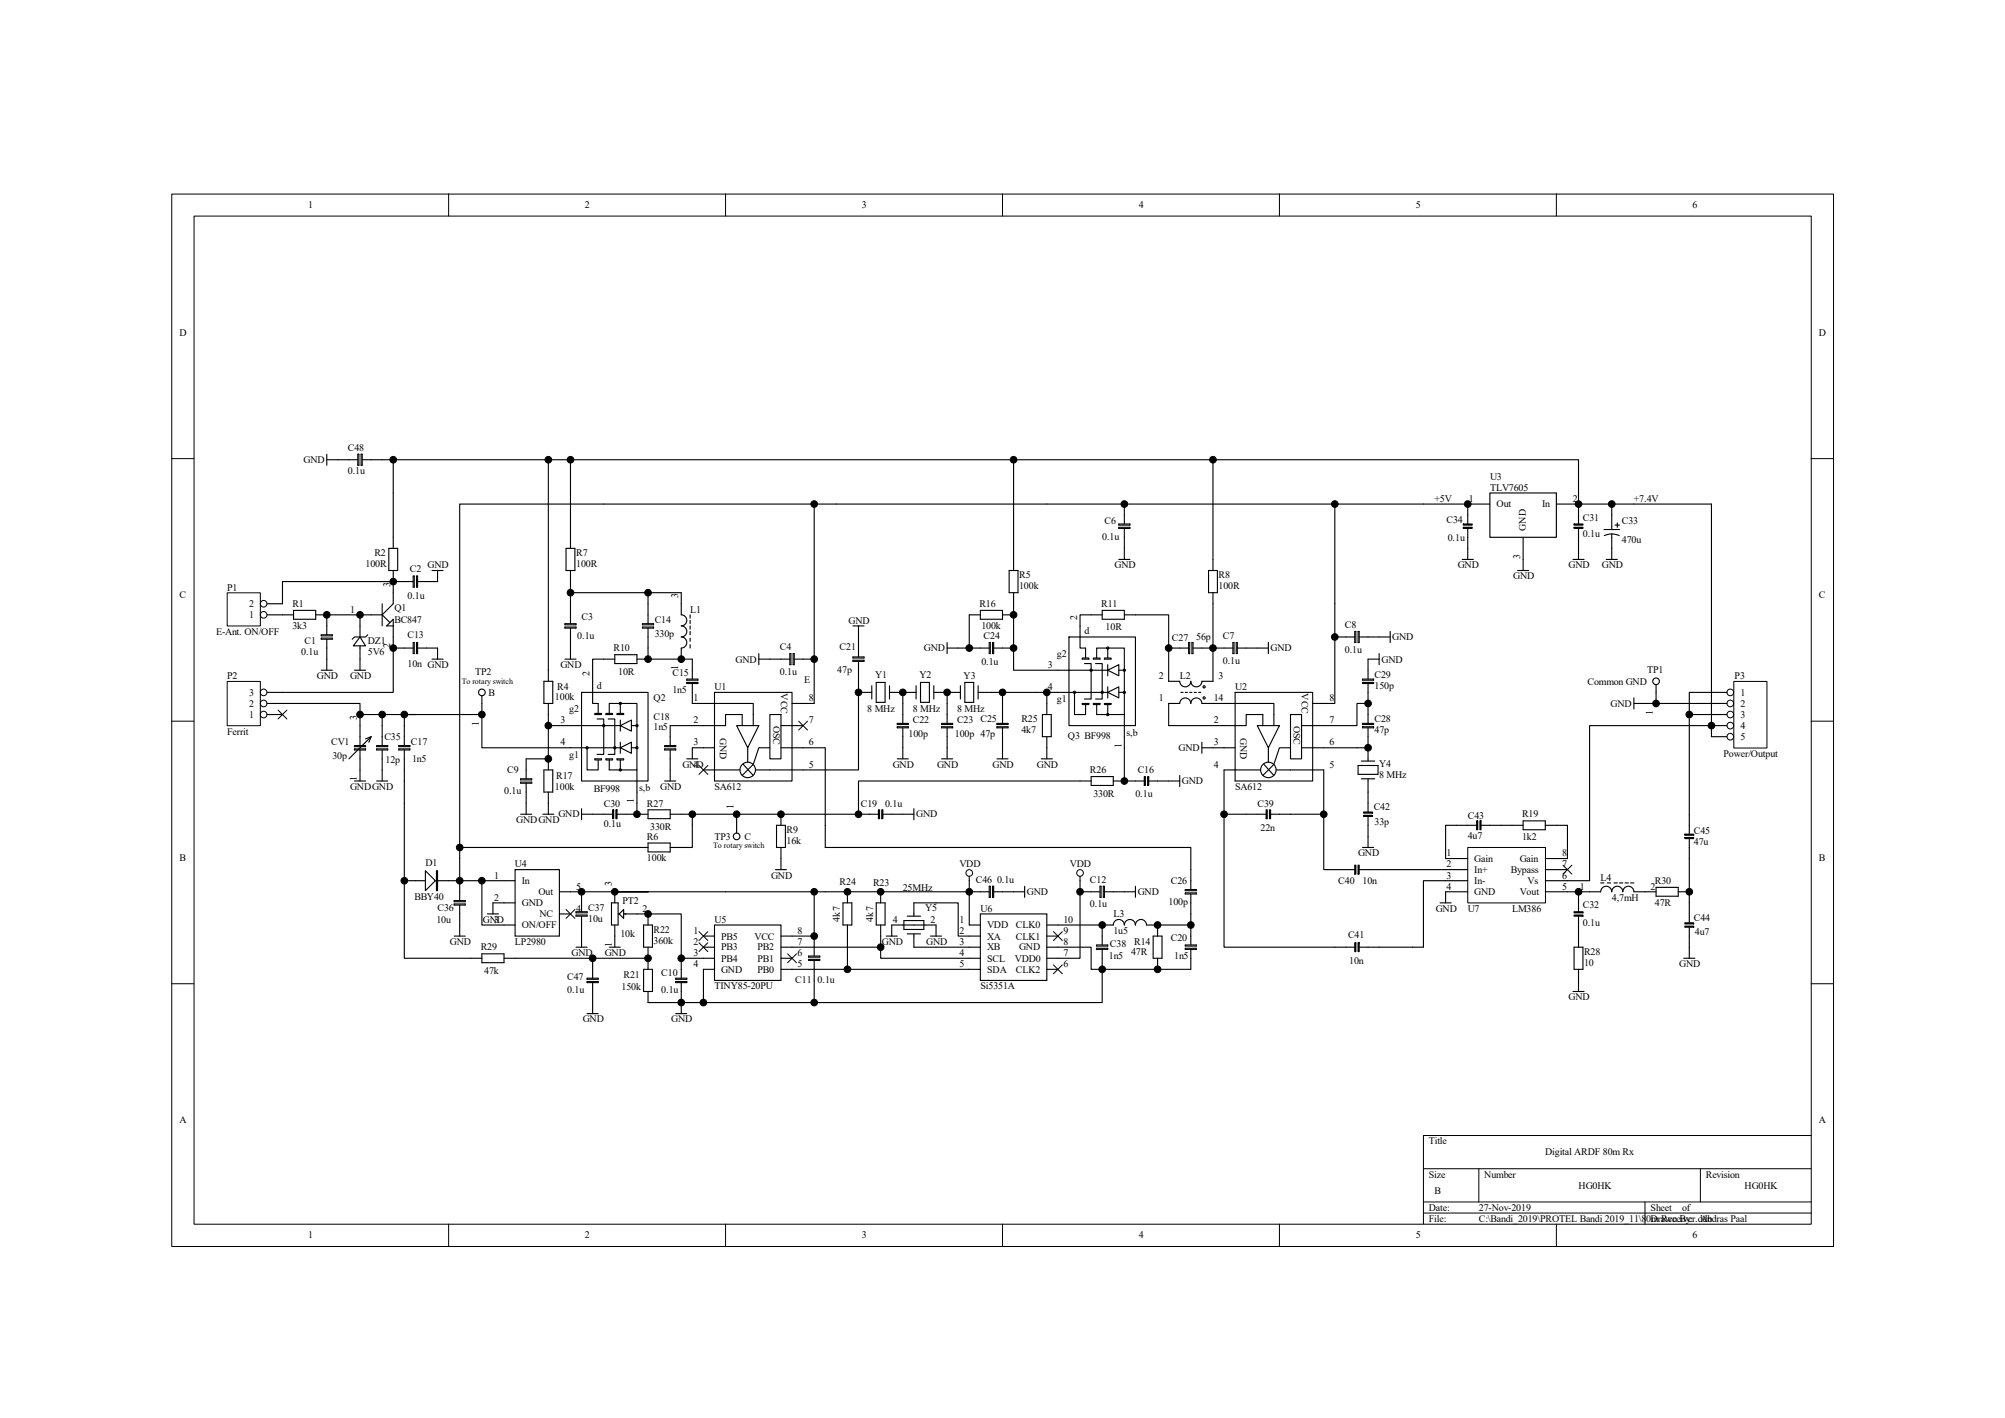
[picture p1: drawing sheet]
<svg xmlns="http://www.w3.org/2000/svg" width="297mm" height="210mm" viewBox="0 0 297 210" stroke-linecap="round" stroke-linejoin="round" font-family="sans-serif">
<g fill="none" stroke="#000" stroke-width=".15">
<path d="M25.4 28.7h246.2v155.9h-246.2zM28.7 32h239.6v149.3h-239.6zM66.5 28.7v3.3M107.5 28.7v3.3M148.5 28.7v3.3M189.5 28.7v3.3M230.6 28.7v3.3M25.4 67.9h3.3M268.3 67.9h3.3M25.4 106.8h3.3M268.3 106.8h3.3M25.4 145.7h3.3"/>
<path d="M268.3 145.7h3.3M210.9 173.1h57.4M210.9 178h57.4M210.9 179.7h57.4M219.1 173.1v4.9M243.7 178v3.3M251.9 173.1v4.9M268.3 168.2h-57.4v13.1M66.5 181.3v3.3M107.5 181.3v3.3M148.5 181.3v3.3M189.5 181.3v3.3"/>
<path d="M230.6 181.3v3.3"/>
</g>
<g fill="none" stroke="#000" stroke-width=".16">
<path d="M187.6 119.9h.1v1.4h-.1zM188.1 119.9h.1v1.4h-.1zM184.6 120.6h3M188.2 120.6h3M197.7 128.8h3M200.7 139.6h.2v1.3h-.2zM200.7 128.1h.2v1.4h-.2zM201.2 139.6h.1v1.3h-.1zM201.2 128.1h.1v1.4h-.1zM201.3 128.8h3M233.2 135.5h1.3v.2h-1.3zM233.2 135h1.3v.2h-1.3z"/>
<path d="M233.8 132.1v2.9M233.8 135.7v2.9M197.7 140.3h3M201.3 140.3h3"/>
</g>
<path d="M217.5 125.6h11.4v8.1h-11.4z" fill="#fff"/>
<path d="M217.4 125.5h11.5v8.2h-11.5z" fill="none" stroke="#000" stroke-width=".15"/>
<g fill="none" stroke="#000" stroke-width=".16">
<path d="M58.3 79.6v1.6M84.5 79.6v1.6M155.1 74.7h55.8M165.7 77.6h1.7v.2h-1.7zM165.7 78.1h1.7v.2h-1.7zM166.6 74.7v2.9M166.6 78.3v4.6M216.8 77.6h1.3v.2h-1.3zM216.8 78.1h1.3v.2h-1.3zM217.4 74.7v2.9M217.4 78.3v4.6M233.2 77.6h1.3v.2h-1.3z"/>
<path d="M233.2 78.1h1.3v.2h-1.3zM233.8 78.3v4.6M238.8 74.7h-5v2.9M41.8 91.1h1.7M43.5 90.4h3.3v1.3h-3.3zM46.8 91.1h1.6v2.9M47.6 99.3h1.6M47.6 94h1.6v.2h-1.6zM47.6 94.5h1.6v.2h-1.6zM48.4 94.7v4.6M57.6 81.2h1.3v3.3h-1.3zM58.3 84.5v1.6h2.9"/>
<path d="M61.2 85.3h.2v1.7h-.2zM61.7 85.3h.2v1.7h-.2zM64 84.5h1.6M64.8 84.5v1.6h-2.9M81.2 99.3v1.6M83.7 92.4h1.6v.1h-1.6zM83.7 92.9h1.6v.1h-1.6zM83.7 97.6h1.6M83.9 81.2h1.3v3.3h-1.3zM84.5 84.5v3.3M84.5 89.4v3M84.5 93v4.6"/>
<path d="M91.1 97.6h-3.3v6.6h.8v1.5M91.1 97h3.3v1.3h-3.3zM94.4 97.6h1.6M95.2 92.4h1.6v.1h-1.6zM95.2 92.9h1.6v.1h-1.6zM96 89.4v3M96 93v3M96 87.8h4.9M100.9 89.4v1.7a.82 .82 0 0 1 .8 .8 .82 .82 0 0 1-.8 .8 .82 .82 0 0 1 .8 .8 .82 .82 0 0 1-.8 .8 .82 .82 0 0 1 .8 .9 .82 .82 0 0 1-.8 .8v1.6M102.2 91.1v.5M102.2 91.9v.5M102.2 92.7v.5"/>
<path d="M102.2 93.5v.5M102.2 94.5v.5M102.2 95.5v.5M102.6 97.6v3M112.4 97.6h4.6M112.4 96.8v1.6M117 96.8h.2v1.6h-.2zM117.5 96.8h.2v1.6h-.2zM117.7 97.6h2.9M126.4 97.8h1.6v.2h-1.6zM126.4 97.3h1.6v.2h-1.6zM127.2 94.3v3"/>
<path d="M127.2 98v2.9M140.3 95.2v1.6M140.3 96h6.2M145.2 90.4h3.3v1.3h-3.3zM145.2 91.1h-1.6v4.9M146.5 95.2h.2v1.6h-.2zM147 95.2h.2v1.6h-.2zM147.2 96h2.9M148.5 91.1h1.6M149.5 84.5h1.3v3.3h-1.3zM150.1 91.1v8.2h14M150.1 82.9v1.6"/>
<path d="M150.1 87.8v3.3M158.4 94.3h9.8v13.2h-9.8zM160.3 97.5h1v.1h-1zM160.6 98.3h1v5.2h-1M162 97.5h.9v.1h-.9zM162.3 98.3h1v5.2h-1M162.5 97.5v-1.5h1.6v1.5M163.3 91.1h-3.3v4.9h.8v1.5M163.3 90.4h3.3v1.3h-3.3zM163.6 97.5h1v.1h-1zM164.1 99.3l1.6-.9v1.7zM164.1 96h2.5v3.3"/>
<path d="M164.1 98.4v1.7M165.7 82.9h1.7M165.7 99.3h.9M166.6 99.3v3.2h-.9M166.6 91.1h1.6M173.1 96h3M176.1 95.2h.1v1.6h-.1zM176.6 95.2h.1v1.6h-.1zM176.7 96h3M197.7 94.3h3M200.7 93.5h.2v1.7h-.2zM201.2 93.5h.1v1.7h-.1z"/>
<path d="M201.3 94.3h3M204.3 97.6h-1.6v3M204.3 96.8v1.6M216.6 82.9h1.6M233 82.9h1.7M237.9 82.9h1.7M238.8 81.2v1.7M52.5 110.4h1.6v.2h-1.6zM52.5 110.9h1.6v.2h-1.6zM52.5 115.7h1.6M53.3 111.1v4.6M55 109.1l-3.3 3.3"/>
<path d="M55 109.1l-.4 .8M55 109.1l-.9 .3M55.8 110.4h1.6v.2h-1.6zM55.8 110.9h1.6v.2h-1.6zM55.8 115.7h1.6M56.6 105.8v4.6M56.6 111.1v4.6M59.1 110.4h1.6v.2h-1.6zM59.1 110.9h1.6v.2h-1.6zM59.9 107.5v2.9M59.9 111.1v2.9M61.5 105.8h-8.2v4.6"/>
<path d="M77.1 115.3h1.7v.2h-1.7zM77.1 115.8h1.7v.2h-1.7zM77.9 116v4.6M80.6 114h1.3v3.3h-1.3zM80.6 100.9h1.3v3.3h-1.3zM81.2 107.5v4.9h-3.3v2.9M81.2 107.5h10.7M81.2 104.2v3.3M81.2 112.4v1.6M81.2 117.3v3.3M84.5 110.7h7.4M86.1 102.5h9.9v13.2h-9.9z"/>
<path d="M87 110.7v3.3h1.6v-1.4M88.1 105.7h1v.1h-1zM88.1 112.4h1v.2h-1zM88.4 106.5h1v5.2h-1M89.8 105.7h.9v.1h-.9zM89.8 112.4h.9v.2h-.9zM90.1 106.5h1v5.2h-1M90.3 105.7v-1.5h1.6v1.5M90.3 112.6v1.4h1.6M91.4 105.7h1v.1h-1zM91.4 112.4h1v.2h-1zM91.9 107.5l1.6-.9v1.7z"/>
<path d="M91.9 110.7l1.6-.8v1.7zM91.9 104.2h2.5v3.3M91.9 106.6v1.7M91.9 109.9v1.7M91.9 112.6v1.4M93.5 107.5h.9M94.4 107.5v3.2h-.9M94.4 110.7v3.3h-2.5M94.4 114v5M98.5 110.4h1.6v.2h-1.6zM98.5 110.9h1.6v.2h-1.6zM98.5 115.7h1.6"/>
<path d="M99.3 107.5v2.9M99.3 111.1v4.6M101.7 100.6h1.7v.1h-1.7zM101.7 101.1h1.7v.1h-1.7zM101.7 112.4h1.7M102.6 101.2v3M102.6 110.7v1.7M104.2 104.2h7.4v3.3M104.2 107.5h3.3v-1.7h2.4v1.7M104.2 114h5.4M104.2 110.7h1.6M105.8 102.5h11.5v13.2h-11.5z"/>
<path d="M109.1 107.5h3.3l-1.6 3.2zM110.1 113.2l1.5 1.7M110.8 110.7v2.2M111.9 114h7.1M114 105.8h1.7v6.6h-1.7zM114 110.7h-1.6l-.8 2.5-1.7 1.7M115.7 110.7h3.3M115.7 107.5h3.3M117.3 104.2h1.7M127.2 102.5h1.9M129.1 101.6v1.9M129.8 101.1h1.3v2.9h-1.3z"/>
<path d="M131.8 102.5h3.9M131.8 101.6v1.9M132.9 107.1h1.7v.2h-1.7zM132.9 107.6h1.7v.2h-1.7zM132.9 112.4h1.7M133.7 102.5v4.6M133.7 107.8v4.6M135.7 101.6v1.9M136.4 101.1h1.3v2.9h-1.3zM138.3 102.5h4M138.3 101.6v1.9M139.5 107.1h1.6v.2h-1.6z"/>
<path d="M139.5 107.6h1.6v.2h-1.6zM139.5 112.4h1.6M140.3 102.5v4.6M140.3 107.8v4.6M142.3 101.6v1.9M142.9 101.1h1.3v2.9h-1.3zM144.9 102.5h2M144.9 101.6v1.9M147.7 107.1h1.6v.2h-1.6zM147.7 107.6h1.6v.2h-1.6zM148.5 104.2v2.9M148.5 107.8v2.9"/>
<path d="M153.4 102.5h10.7M154.2 112.4h1.7M154.4 105.8h1.3v3.3h-1.3zM155.1 102.5v3.3M155.1 109.1v3.3M159.2 102.5v3.3h1.6v-1.4M160.3 104.2h1v.2h-1zM162 104.2h.9v.2h-.9zM162.5 104.4v1.4h1.6M163.6 104.2h1v.2h-1zM164.1 102.5l1.6-.8v1.7zM164.1 101.7v1.7"/>
<path d="M164.1 104.4v1.4M166.6 102.5v3.3h-2.5M166.6 105.8v4.9M178 110.7h1.7M178 109.9v1.7M181.3 104.2h7.4v3.3M181.3 107.5h3.3v-1.7h2.5v1.7M181.3 114h5.4M181.3 110.7h1.7M183 102.5h11.5v13.2h-11.5zM186.2 107.5h3.3l-1.6 3.2zM187.2 113.2l1.5 1.7"/>
<path d="M187.9 110.7v2.2M189 114h7.1M191.2 105.8h1.6v6.6h-1.6zM191.2 110.7h-1.7l-.8 2.5-1.6 1.7M192.8 110.7h9.9M194.5 104.2h1.6M201.2 113.4h2.9v1.3h-2.9zM201.7 115.3h1.9M201.7 112.7h1.9M201.8 107.1h1.7v.2h-1.7zM201.8 107.6h1.7v.2h-1.7zM201.8 100.6h1.7v.1h-1.7z"/>
<path d="M201.8 101.1h1.7v.1h-1.7zM202.7 104.2h-1.7v3.3h-8.2M202.7 101.2v5.9M202.7 107.8v4.9M202.7 115.3v2M77.1 120.6h1.7M80.4 120.6h1.6M201.8 125.5h1.7M202.7 123.9v1.6M213.3 133.7h1.7M214.1 127.2h3.3M214.1 128.8h3.3"/>
<path d="M214.1 130.4h3.3M217.4 132.1h-3.3v1.6M228.9 127.2h3.3M228.9 128.8h3.3M228.9 130.4h3.3M228.9 132.1h4.9M233.8 138.6v1.7M235.5 132.1h1.6a.82 .82 0 0 1 .8-.8 .82 .82 0 0 1 .9 .8 .82 .82 0 0 1 .8-.8 .82 .82 0 0 1 .8 .8 .82 .82 0 0 1 .8-.8 .82 .82 0 0 1 .8 .8h1.7M237.1 130.8h.5M238.1 130.8h.5M239.1 130.8h.5M239.9 130.8h.5"/>
<path d="M240.7 130.8h.5M241.5 130.8h.5M249.6 137.2h1.3v.1h-1.3zM249.6 136.7h1.3v.1h-1.3zM250.2 133.7v3M250.2 137.3v4.6M209.2 140.3h1.7M233 146.8h1.7M233.2 140.3h1.3v3.3h-1.3zM233.8 143.6v3.2M249.4 141.9h1.7"/>
<circle cx="161.6" cy="99.3" r=".16"/>
<circle cx="164.1" cy="96" r=".16"/>
<circle cx="166.6" cy="99.3" r=".16"/>
<circle cx="87" cy="110.7" r=".16"/>
<circle cx="89.4" cy="107.5" r=".16"/>
<circle cx="91.1" cy="110.7" r=".16"/>
<circle cx="91.9" cy="104.2" r=".16"/>
<circle cx="91.9" cy="114" r=".16"/>
<circle cx="94.4" cy="110.7" r=".16"/>
<circle cx="94.4" cy="107.5" r=".16"/>
<circle cx="110.8" cy="114" r="1.15"/>
<circle cx="159.2" cy="102.5" r=".16"/>
<circle cx="163.3" cy="102.5" r=".16"/>
<circle cx="164.1" cy="105.8" r=".16"/>
<circle cx="166.6" cy="102.5" r=".16"/>
<circle cx="187.9" cy="114" r="1.15"/>
</g>
<g fill="#000" stroke="#000" stroke-width=".15">
<circle cx="84.5" cy="68.1" r=".49"/>
<circle cx="120.6" cy="74.7" r=".49"/>
<circle cx="166.6" cy="74.7" r=".49"/>
<circle cx="217.4" cy="74.7" r=".49"/>
<circle cx="233.8" cy="74.7" r=".49"/>
<circle cx="238.8" cy="74.7" r=".49"/>
<circle cx="58.3" cy="86.1" r=".49"/>
<circle cx="84.5" cy="87.8" r=".49"/>
<circle cx="96" cy="97.6" r=".49"/>
<circle cx="96" cy="87.8" r=".49"/>
<circle cx="100.9" cy="97.6" r=".49"/>
<circle cx="143.6" cy="96" r=".49"/>
<circle cx="150.1" cy="91.1" r=".49"/>
<circle cx="150.1" cy="96" r=".49"/>
<circle cx="53.3" cy="105.8" r=".49"/>
<circle cx="56.6" cy="105.8" r=".49"/>
<circle cx="59.9" cy="105.8" r=".49"/>
<circle cx="81.2" cy="112.4" r=".49"/>
<circle cx="81.2" cy="107.5" r=".49"/>
<circle cx="127.2" cy="102.5" r=".49"/>
<circle cx="133.7" cy="102.5" r=".49"/>
<circle cx="140.3" cy="102.5" r=".49"/>
<circle cx="155.1" cy="102.5" r=".49"/>
<circle cx="202.7" cy="110.7" r=".49"/>
<circle cx="202.7" cy="104.2" r=".49"/>
<circle cx="181.3" cy="120.6" r=".49"/>
<circle cx="196.1" cy="120.6" r=".49"/>
<circle cx="233.8" cy="132.1" r=".49"/>
<circle cx="250.2" cy="132.1" r=".49"/>
</g>
<path d="M33.7 87.8h4.9v4.9h-4.9z" fill="#fff"/>
<g fill="none" stroke="#000" stroke-width=".15">
<path d="M33.7 87.8h4.9v4.9h-4.9z"/>
<circle cx="39.1" cy="89.4" r=".49"/>
<circle cx="39.1" cy="91.1" r=".49"/>
</g>
<path d="M39.5 91.1h2.3M39.5 89.4h2.3" fill="none" stroke="#000" stroke-width=".16"/>
<path d="M33.7 101h4.9v6.5h-4.9z" fill="#fff"/>
<g fill="none" stroke="#000" stroke-width=".15">
<path d="M33.7 100.9h4.9v6.6h-4.9z"/>
<circle cx="39.1" cy="105.8" r=".49"/>
<circle cx="39.1" cy="102.5" r=".49"/>
<circle cx="39.1" cy="104.2" r=".49"/>
</g>
<path d="M233.8 69.7v-1.6h-175.5v11.5M58.3 86.1h-16.5v3.3M58.3 94.3v8.2h-18.8M39.5 104.2h13.8v1.6M39.5 105.8h2.3M59.9 114v1.7M61.5 105.8h-1.6v1.7M67.3 133.4h1.6v.2h-1.6zM67.3 133.9h1.6v.1h-1.6zM68.1 130.4v3M68.1 134v3" fill="none" stroke="#000" stroke-width=".16"/>
<path d="M76.3 128.8h6.6v9.8h-6.6z" fill-rule="evenodd" fill="#fff" stroke="#000" stroke-width=".16"/>
<g fill="none" stroke="#000" stroke-width=".16">
<path d="M72.2 135.4h1.6M74.7 130.4h1.6M74.7 137h1.6M76.3 133.7h-3.3v1.7M82.9 132.1h13.1M82.9 135.4h1.6M85.3 135h1.7v.2h-1.7zM85.3 135.5h1.7v.2h-1.7zM86.1 132.1v2.9M86.1 135.7v4.6M90.6 133.7h1M90.6 137h1"/>
<path d="M91.1 132.1v1.6M91.1 137v1.6M91.6 135.4h2.8M85.3 140.3h1.7"/>
</g>
<circle cx="68.1" cy="130.4" r=".49" fill="#000" stroke="#000" stroke-width=".15"/>
<path d="M83.9 134.7l1.3 1.3M85.2 134.7l-1.3 1.3" fill="none" stroke="#000" stroke-width=".15"/>
<path d="M91.7 135.4l.7-.7v1.3z" fill="#fff" stroke="#000" stroke-width=".16"/>
<path d="M67.3 138.6h1.6M68.1 137v1.6M90.6 133.7v3.3M91.1 138.6v1.7M91.6 133.7v3.3M95.3 137h1.4v3.3h-1.4zM96 132.1h-4.9h16.4M96 135.4v1.6M90.3 140.3h1.6M95.3 143.6h1.4v3.2h-1.4zM96 140.3v3.3M96 146.8v1.7" fill="none" stroke="#000" stroke-width=".16"/>
<g fill="#000" stroke="#000" stroke-width=".15">
<circle cx="86.1" cy="132.1" r=".49"/>
<circle cx="91.1" cy="132.1" r=".49"/>
<circle cx="96" cy="135.4" r=".49"/>
<circle cx="96" cy="141.9" r=".49"/>
</g>
<path d="M105.8 137h9.9v8.2h-9.9z" fill-rule="evenodd" fill="#fff" stroke="#000" stroke-width=".16"/>
<path d="M104.2 138.6h1.6M115.7 138.6h1.6M104.2 140.3h1.6M104.2 141.9h1.6M104.2 143.6h1.6M115.7 140.3h1.6M115.7 141.9h1.6M115.7 143.6h1.6" fill="none" stroke="#000" stroke-width=".16"/>
<path d="M145.2 135.4h9.9v9.8h-9.9z" fill-rule="evenodd" fill="#fff" stroke="#000" stroke-width=".16"/>
<g fill="none" stroke="#000" stroke-width=".16">
<path d="M89.4 74.7h-21.3v52.5M237.6 78.4h2.3M238.8 79.1l1.1 .2M238.8 79.1l-1.2 .2M238.8 79.1v2.1M239.2 77.8h.7M239.6 77.4v.7M242 74.7h-3.2v3.7M53.3 91.1h3.3M56.6 91.1l1.2 1.1M56.6 89.4v3.3M58.3 96h2.9"/>
<path d="M58.3 87.8v1.6l-1.7 1.7M58.3 92.7h-1l1-1v2.6M61.2 95.2h.2v1.6h-.2zM61.7 95.2h.2v1.6h-.2zM61.9 96h2.9v1.6M64 97.6h1.6M96 96v1.6h6.6M100.9 87.8v1.6M168.2 91.1h4.9v9.8M179 84.5h1.3v3.3h-1.3zM179.7 82.9v1.6M179.7 87.8v13.1"/>
<path d="M179.7 96h2.9M182.6 95.2h.2v1.6h-.2zM183.1 95.2h.2v1.6h-.2zM183.3 96h4.6M187.9 95.2v1.6M197.7 89.4v14.8h-1.6M204.3 94.3h1.6M205.9 93.5v1.7M61.5 105.8h9.9M99.3 107.5h4.9M102.6 110.7h1.6M102.6 104.2h1.6"/>
<path d="M119 110.7h3.3v11.5M119 104.2h1.6M173.1 104.2v3.3h8.2M179.7 110.7h1.6M179.7 104.2h1.6M181.3 114v6.6h3.3M196.1 114v6.6h-4.9M202.7 117.3v3M242 104.2h1.7M242 103.4v1.6M68.1 130.4h6.6M107.5 132.1h14.8"/>
<path d="M120.6 138.6v3M124.9 133.7h1.3v3.3h-1.3zM125.5 132.1v1.6M125.5 137v1.6M129.8 133.7h1.3v3.3h-1.3zM130.5 132.1v1.6M130.5 137v1.6M143.6 137h1.6M143.6 138.6h1.6M155.1 137h1.6M155.1 138.6h1.6M160 132.1h2.9"/>
<path d="M162.5 140h1.6v.1h-1.6zM162.9 131.3h.2v1.6h-.2zM163.4 131.3h.2v1.6h-.2zM163.6 132.1h4.6M168.2 131.3v1.6M170.8 138.6h1.3v3.3h-1.3zM171.5 137h-1.7a.82 .82 0 0 0-.8-.8 .82 .82 0 0 0-.8 .8 .82 .82 0 0 0-.8-.8 .82 .82 0 0 0-.8 .8 .82 .82 0 0 0-.9-.8 .82 .82 0 0 0-.8 .8h-1.6v3M171.5 137v1.6M175.6 140h1.6v.1h-1.6zM175.6 132.2h1.6v.2h-1.6zM175.6 131.8h1.6v.1h-1.6zM176.4 132.4v4.6h-4.9"/>
<path d="M176.4 128.8v3M176.4 137v3M181.3 120.6v19.7h16.4M196.1 120.6v8.2h1.6M202 120.8h1.3v.1h-1.3zM202 120.3h1.3v.1h-1.3zM202.7 120.9v3M218.7 122.2h-4.6v5M218.7 121.6h.2v1.3h-.2zM219.2 121.6h.2v1.3h-.2zM219.4 122.2h6.2M225.6 121.6h3.3v1.3h-3.3z"/>
<path d="M228.9 122.2h3.3v5M233.8 132.1h1.7M249.6 123.5h1.3v.2h-1.3zM249.6 124h1.3v.2h-1.3zM250.2 120.6v2.9M250.2 124.2v3M100.1 144.9h1.6v.1h-1.6zM100.1 145.4h1.6v.1h-1.6zM100.1 150.1h1.6M100.9 141.9v3M100.9 145.5v4.6M104.2 143.6v4.9h-8.2"/>
<path d="M119.8 142.1h1.6v.2h-1.6zM119.8 141.6h1.6v.2h-1.6zM120.6 142.3v2.9M138.7 148.5h14.7M143.6 140.3h1.6M143.6 141.9h1.6M143.6 143.6h1.6M155.1 140.3h1.6M155.1 141.9h1.6M155.1 143.6h1.6M162.5 140.4h1.6v.2h-1.6zM163.3 140.6v7.9h-6.6"/>
<path d="M171.5 141.9v1.7M175.6 140.4h1.6v.2h-1.6zM176.4 140.6v3M204.3 140.3h4.9"/>
</g>
<g fill="#000" stroke="#000" stroke-width=".15">
<circle cx="179.7" cy="68.1" r=".49"/>
<circle cx="197.7" cy="74.7" r=".49"/>
<circle cx="58.3" cy="96" r=".49"/>
<circle cx="173.1" cy="96" r=".49"/>
<circle cx="179.7" cy="96" r=".49"/>
<circle cx="197.7" cy="94.3" r=".49"/>
<circle cx="250.2" cy="105.8" r=".49"/>
<circle cx="59.9" cy="130.4" r=".49"/>
<circle cx="120.6" cy="132.1" r=".49"/>
<circle cx="143.6" cy="132.1" r=".49"/>
<circle cx="160" cy="132.1" r=".49"/>
<circle cx="163.3" cy="137" r=".49"/>
<circle cx="171.5" cy="137" r=".49"/>
<circle cx="176.4" cy="137" r=".49"/>
<circle cx="100.9" cy="148.5" r=".49"/>
<circle cx="100.9" cy="141.9" r=".49"/>
<circle cx="104.2" cy="148.5" r=".49"/>
<circle cx="125.5" cy="143.6" r=".49"/>
<circle cx="130.5" cy="140.3" r=".49"/>
<circle cx="163.3" cy="143.6" r=".49"/>
<circle cx="171.5" cy="143.6" r=".49"/>
</g>
<g fill="none" stroke="#000" stroke-width=".15">
<path d="M103.5 113.4l1.4 1.3M104.9 113.4l-1.4 1.3M118.3 106.8l1.3 1.3M119.6 106.8l-1.3 1.3M103.5 139.6l1.4 1.3M103.5 138l1.4 1.3M104.9 139.6l-1.4 1.3M104.9 138l-1.4 1.3M156.1 138l1.3 1.3M157.4 138l-1.3 1.3M231.5 128.1l1.3 1.4M232.8 128.1l-1.3 1.4"/>
<path d="M116.7 141.3l1.3 1.3M118 141.3l-1.3 1.3M156.1 142.9l1.3 1.3M157.4 142.9l-1.3 1.3"/>
</g>
<path d="M256.9 101h4.8v9.8h-4.8z" fill="#fff"/>
<g fill="none" stroke="#000" stroke-width=".15">
<path d="M256.8 100.9h4.9v9.9h-4.9z"/>
<circle cx="256.3" cy="107.5" r=".49"/>
<circle cx="256.3" cy="109.1" r=".49"/>
<circle cx="256.3" cy="102.5" r=".49"/>
<circle cx="256.3" cy="104.2" r=".49"/>
<circle cx="256.3" cy="105.8" r=".49"/>
</g>
<path d="M210.9 74.7h6.5M233.8 69.7v5M243.7 104.2h12.1M253.5 107.5h2.3M253.5 109.1h2.3M255.8 102.5h-5.6v3.3h5.6M59.9 130.4h8.2" fill="none" stroke="#000" stroke-width=".16"/>
<g fill="#fff" stroke="#000" stroke-width=".16">
<path d="M63 129l1.5 1.4-1.5 1.5z"/>
<path d="M64.7 129h.1v2.9h-.1z" fill-rule="evenodd"/>
</g>
<g fill="#000" stroke="#000" stroke-width=".15">
<circle cx="253.5" cy="107.5" r=".49"/>
<circle cx="71.4" cy="130.4" r=".49"/>
<circle cx="120.6" cy="138.6" r=".49"/>
<circle cx="125.5" cy="132.1" r=".49"/>
<circle cx="130.5" cy="132.1" r=".49"/>
<circle cx="120.6" cy="148.5" r=".49"/>
</g>
<g fill="none" stroke="#000" stroke-width=".16">
<path d="M242 74.7h11.5v34.4M224.8 84.5h1.6M225.6 82.9v1.6M173.1 100.9h1.7a.82 .82 0 0 0 .8 .8 .82 .82 0 0 0 .8-.8 .82 .82 0 0 0 .8 .8 .82 .82 0 0 0 .8-.8h1.7M173.1 104.2h1.7a.82 .82 0 0 1 .8-.8 .82 .82 0 0 1 .8 .8 .82 .82 0 0 1 .8-.8 .82 .82 0 0 1 .8 .8h1.7M174.9 102.5h.4M175.6 102.5h.3M176.2 102.5h.4M176.9 102.5h.3M177.5 102.5h.4M250.2 105.8v14.8M253.5 107.5h-18v22.9h-3.3"/>
<path d="M71.4 130.4v6.6h3.3M94.4 135.4h6.5v6.5h3.3M117.3 138.6h3.3M130.5 138.6v1.7M132.1 137h4.9M133.9 136.3h3v1.4h-3zM134.4 135.7h2M134.4 138.3h2M135.4 135.7v-2h6.5v4.9h1.7M135.4 138.3v2h8.2M143.6 132.1h2.9M143.6 129.8v7.2"/>
<path d="M146.5 131.3h.2v1.6h-.2zM147 131.3h.2v1.6h-.2zM147.2 132.1h4.6M151.8 131.3v1.6M160 129.8v2.3M243.7 132.1h1.6M245.3 131.4h3.3v1.3h-3.3zM248.6 132.1h1.6M250.2 127.2v6.5M104.2 148.5h34.5M117.3 140.3h13.2M120.6 145.2v3.3"/>
<path d="M130.5 140.3v1.6h13.1"/>
<circle cx="178.4" cy="101.7" r=".16"/>
<circle cx="178.4" cy="103.4" r=".16"/>
</g>
<g fill="none" stroke="#000" stroke-width=".15">
<circle cx="143.6" cy="129.3" r=".49"/>
<circle cx="160" cy="129.3" r=".49"/>
</g>
<path d="M220.7 73h9.9v6.6h-9.9z" fill-rule="evenodd" fill="#fff" stroke="#000" stroke-width=".16"/>
<g fill="none" stroke="#000" stroke-width=".16">
<path d="M48.4 68.1h4.6M48.4 67.3v1.6M53 67.3h.2v1.6h-.2zM53.5 67.3h.2v1.6h-.2zM53.7 68.1h4.6M81.2 68.1v31.2M84.5 68.1v11.5M89.4 74.7h65.7M120.6 74.7v29.5M150.1 68.1v14.8M179.7 68.1v14.8M197.7 74.7v14.7"/>
<path d="M217.4 74.7h3.3M225.6 79.6v3.3M230.6 74.7h3.2M48.4 91.1h4.9v3.2M52.5 99.3h1.6M53.3 94.3l.8 1.4h-1.8zM53.3 95.7v3.6M54.5 94l-.4 .3h-1.6l-.3 .4M58.3 86.1v1.7M84.5 89.4v-1.6h11.5v1.6M126.4 92.7h1.6M127.2 92.7v1.6"/>
<path d="M59.9 115.7v26.2h11.5M71.4 103v7.7h13.1M86.1 119.8v1.6M90.7 119.9h.2v1.4h-.2zM91.2 119.9h.2v1.4h-.2zM94.4 119v1.6M96 119.9h3.3v1.4h-3.3zM127.2 100.9v13.1h-8.2M130.1 119.9h.2v1.4h-.2zM130.6 119.9h.2v1.4h-.2zM135.4 119.8v1.6M146.9 102.5h6.5"/>
<path d="M147.7 112.4h1.6M148.5 102.5v1.7M148.5 110.7v1.7M161.6 115.7h-34.4v4.9h-27.9M161.6 115h3.3v1.3h-3.3zM164.9 115.7h4.6M166.6 110.7v5M169.5 115h.2v1.3h-.2zM170 115h.2v1.3h-.2zM170.2 115.7h4.6M174.8 114.9v1.6M245.3 101.4v2.8"/>
<path d="M68.1 125.5h27.9M68.1 127.2v3.2M86.1 120.6h4.6M91.4 120.6h4.6M96 124.9h3.3v1.3h-3.3zM102.6 120.6v4.9h-3.3M109.1 120.6v2.8M114.9 128.8h1.6M115 122.2h1.3v3.3h-1.3zM115.7 120.6v1.6M115.7 125.5v3.3M120.6 132.1v6.5"/>
<path d="M122.3 122.2v3.3h54.1v3.3M122.3 132.1h21.3M125.5 138.6v5h-8.2M127.2 120.6h2.9M130.8 120.6h4.6M131.3 138.6h1.6M132.1 137v1.6M137 137h1.7v1.6M137.8 138.6h1.7M156.7 137h6.6M160 132.1v9.8h-3.3M204.3 128.8h9.8"/>
<path d="M214.1 130.4h-3.2v9.9M71.4 141.3h3.3v1.3h-3.3zM74.7 141.9h21.3M87 144.9h1.6v.1h-1.6zM87 145.4h1.6v.1h-1.6zM87 150.1h1.6M87.8 141.9v3M87.8 145.5v4.6M125.5 143.6h18.1M153.4 148.5h3.3M156.7 140.3h4.9v3.3h14.8"/>
<circle cx="71.4" cy="102.5" r=".49"/>
<circle cx="245.3" cy="100.9" r=".49"/>
<circle cx="109.1" cy="123.9" r=".49"/>
</g>
<g fill="#000" stroke="#000" stroke-width=".15">
<circle cx="58.3" cy="68.1" r=".49"/>
<circle cx="81.2" cy="68.1" r=".49"/>
<circle cx="150.1" cy="68.1" r=".49"/>
<circle cx="48.4" cy="91.1" r=".49"/>
<circle cx="53.3" cy="91.1" r=".49"/>
<circle cx="120.6" cy="97.6" r=".49"/>
<circle cx="71.4" cy="105.8" r=".49"/>
<circle cx="148.5" cy="102.5" r=".49"/>
<circle cx="166.6" cy="115.7" r=".49"/>
<circle cx="245.3" cy="104.2" r=".49"/>
<circle cx="68.1" cy="125.5" r=".49"/>
<circle cx="94.4" cy="120.6" r=".49"/>
<circle cx="102.6" cy="120.6" r=".49"/>
<circle cx="109.1" cy="120.6" r=".49"/>
<circle cx="115.7" cy="120.6" r=".49"/>
<circle cx="127.2" cy="120.6" r=".49"/>
<circle cx="87.8" cy="141.9" r=".49"/>
</g>
<path d="M41.2 105.2l1.3 1.3M42.5 105.2l-1.3 1.3" fill="none" stroke="#000" stroke-width=".15"/>
<g font-size="1.5">
<text x="45.6" y="30.9">1</text>
<text x="86.7" y="30.9">2</text>
<text x="127.7" y="30.9">3</text>
<text x="168.7" y="30.9">4</text>
<text x="209.7" y="30.9">5</text>
<text x="250.7" y="30.9">6</text>
<text x="26.6" y="49.7">D</text>
<text x="269.5" y="49.7">D</text>
<text x="45" y="68.6">GND</text>
<text x="51.5" y="66.8">C48</text>
<text x="51.5" y="70.2">0.1u</text>
<text x="220.7" y="71">U3</text>
<text x="163.6" y="77.6">C6</text>
<text x="212.5" y="74.3">+5V</text>
<text x="214.3" y="77.4">C34</text>
<text x="217.6" y="74.3">1</text>
<text x="220.7" y="72.7">TLV7605</text>
<text x="221.7" y="75.1">Out</text>
<text x="228.4" y="75.1">In</text>
<text x="233" y="74.3">2</text>
<text x="234.5" y="77.1">C31</text>
<text x="240.2" y="77.6">C33</text>
<text x="242" y="74.3">+7.4V</text>
<text x="54.1" y="84">100R</text>
<text x="55.5" y="82.4">R2</text>
<text x="85.3" y="82.4">R7</text>
<text x="85.3" y="84">100R</text>
<text x="163.3" y="79.9">0.1u</text>
<text x="214.5" y="80.1">0.1u</text>
<text x="225.2" y="82.8" transform="rotate(-90 225.2 82.8)">3</text>
<text x="226" y="78.6" transform="rotate(-90 226 78.6)">GND</text>
<text x="234.5" y="79.6">0.1u</text>
<text x="240.2" y="80.4">470u</text>
<text x="26.6" y="88.6">C</text>
<text x="33.7" y="87.5">P1</text>
<text x="36.9" y="89.9">2</text>
<text x="43.3" y="89.9">R1</text>
<text x="57.8" y="87" transform="rotate(-90 57.8 87)">3</text>
<text x="60.4" y="88.8">0.1u</text>
<text x="60.7" y="84.7">C2</text>
<text x="63.3" y="84.2">GND</text>
<text x="100.5" y="88.6" transform="rotate(-90 100.5 88.6)">3</text>
<text x="145.1" y="89.9">R16</text>
<text x="151" y="85.6">R5</text>
<text x="151" y="87.3">100k</text>
<text x="163.1" y="89.9">R11</text>
<text x="165.1" y="84.2">GND</text>
<text x="180.5" y="85.6">R8</text>
<text x="180.5" y="87.3">100R</text>
<text x="215.9" y="84.2">GND</text>
<text x="224.2" y="85.8">GND</text>
<text x="232.4" y="84.2">GND</text>
<text x="237.3" y="84.2">GND</text>
<text x="269.5" y="88.6">C</text>
<text x="32" y="94">E-Ant. ON/OFF</text>
<text x="36.9" y="91.6">1</text>
<text x="43.3" y="93.2">3k3</text>
<text x="45.1" y="95.3">C1</text>
<text x="51.9" y="90.7">1</text>
<text x="54.5" y="95.3">DZ1</text>
<text x="57.8" y="96" transform="rotate(-90 57.8 96)">2</text>
<text x="58.4" y="90.6">Q1</text>
<text x="58.4" y="92.2">BC847</text>
<text x="60.4" y="94.5">C13</text>
<text x="85.5" y="94.7">0.1u</text>
<text x="86.1" y="91.9">C3</text>
<text x="97" y="92.2">C14</text>
<text x="97" y="94.4">330p</text>
<text x="102.2" y="90.7">L1</text>
<text x="125.7" y="92.4">GND</text>
<text x="145.4" y="93.2">100k</text>
<text x="145.7" y="94.7">C24</text>
<text x="159.6" y="91.9" transform="rotate(-90 159.6 91.9)">2</text>
<text x="160.7" y="93.9">d</text>
<text x="163.8" y="93.3">10R</text>
<text x="173.6" y="95">C27</text>
<text x="177.2" y="94.8">56p</text>
<text x="181.1" y="94.7">C7</text>
<text x="199.2" y="93">C8</text>
<text x="206.2" y="94.8">GND</text>
<text x="33.7" y="100.6">P2</text>
<text x="44.6" y="97">0.1u</text>
<text x="46.9" y="100.6">GND</text>
<text x="51.9" y="100.6">GND</text>
<text x="54.5" y="97">5V6</text>
<text x="60.4" y="98.8">10n GND</text>
<text x="70.4" y="99.9">TP2</text>
<text x="83" y="98.9">GND</text>
<text x="87.3" y="100.1" transform="rotate(-90 87.3 100.1)">2</text>
<text x="90.9" y="96.5">R10</text>
<text x="91.6" y="99.9">10R</text>
<text x="99.6" y="100.1">C15</text>
<text x="100.5" y="99.3" transform="rotate(-90 100.5 99.3)">1</text>
<text x="109" y="98.1">GND</text>
<text x="115.5" y="96.3">C4</text>
<text x="115.5" y="99.9">0.1u</text>
<text x="119.1" y="101.1">E</text>
<text x="124" y="99.7">47p</text>
<text x="124.4" y="96.3">C21</text>
<text x="129.6" y="100.4">Y1</text>
<text x="136.2" y="100.4">Y2</text>
<text x="136.9" y="96.5">GND</text>
<text x="142.7" y="100.6">Y3</text>
<text x="145.4" y="98.4">0.1u</text>
<text x="155.2" y="98.9">3</text>
<text x="156.5" y="97.3">g2</text>
<text x="171.7" y="100.6">2</text>
<text x="174.8" y="100.6">L2</text>
<text x="180.5" y="100.6">3</text>
<text x="181.1" y="98.3">0.1u</text>
<text x="188.2" y="96.5">GND</text>
<text x="199.2" y="96.6">0.1u</text>
<text x="203.6" y="100.4">C29</text>
<text x="204.6" y="98.1">GND</text>
<text x="235.2" y="101.4">Common GND</text>
<text x="244" y="99.7">TP1</text>
<text x="257" y="100.6">P3</text>
<text x="36.9" y="106.3">1</text>
<text x="36.9" y="104.7">2</text>
<text x="36.9" y="103">3</text>
<text x="52.9" y="106.6" transform="rotate(-90 52.9 106.6)">3</text>
<text x="71" y="107.5" transform="rotate(-90 71 107.5)">1</text>
<text x="72.3" y="103">B</text>
<text x="82.2" y="103.7">100k</text>
<text x="82.5" y="102.2">R4</text>
<text x="83" y="107.1">3</text>
<text x="84.3" y="105.5">g2</text>
<text x="88.4" y="102.1">d</text>
<text x="96.8" y="106.6">C18</text>
<text x="96.8" y="103.8">Q2</text>
<text x="99.6" y="102.7">1n5</text>
<text x="102.7" y="103.8">1</text>
<text x="102.7" y="107.1">2</text>
<text x="105.8" y="102.2">U1</text>
<text x="114.5" y="107.5" transform="rotate(90 114.5 107.5)">OSC</text>
<text x="115.7" y="102.7" transform="rotate(90 115.7 102.7)">VCC</text>
<text x="119.8" y="107.1">7</text>
<text x="119.8" y="103.8">8</text>
<text x="128.5" y="105.5">8 MHz</text>
<text x="135.2" y="107.1">C22</text>
<text x="135.2" y="105.5">8 MHz</text>
<text x="141.8" y="107.1">C23</text>
<text x="141.8" y="105.5">8 MHz</text>
<text x="145.2" y="107">C25</text>
<text x="151.3" y="107">R25</text>
<text x="155.2" y="102.2">4</text>
<text x="156.5" y="104">g1</text>
<text x="171.7" y="103.8">1</text>
<text x="179.8" y="103.8">14</text>
<text x="179.8" y="107.1">2</text>
<text x="183" y="102.2">U2</text>
<text x="191.6" y="107.5" transform="rotate(90 191.6 107.5)">OSC</text>
<text x="192.8" y="102.7" transform="rotate(90 192.8 102.7)">VCC</text>
<text x="196.9" y="107.1">7</text>
<text x="196.9" y="103.8">8</text>
<text x="203.6" y="107">C28</text>
<text x="203.6" y="102.1">150p</text>
<text x="238.6" y="104.7">GND</text>
<text x="244.9" y="105.8" transform="rotate(-90 244.9 105.8)">1</text>
<text x="257.8" y="103">1</text>
<text x="257.8" y="104.7">2</text>
<text x="257.8" y="106.3">3</text>
<text x="257.8" y="107.9">4</text>
<text x="33.7" y="108.8">Ferrit</text>
<text x="49.1" y="110.4">CV1</text>
<text x="49.2" y="112.4">30p</text>
<text x="56.9" y="109.6">C35</text>
<text x="57.1" y="113">12p</text>
<text x="60.9" y="110.3">C17</text>
<text x="61" y="112.9">1n5</text>
<text x="83" y="110.4">4</text>
<text x="84.3" y="112.2">g1</text>
<text x="96.8" y="108.1">1n5</text>
<text x="101.1" y="113.7">GND</text>
<text x="102.7" y="113.7">4</text>
<text x="102.7" y="110.4">3</text>
<text x="106.6" y="109.3" transform="rotate(90 106.6 109.3)">GND</text>
<text x="119.8" y="113.7">5</text>
<text x="119.8" y="110.4">6</text>
<text x="132.2" y="113.7">GND</text>
<text x="134.6" y="109.1">100p</text>
<text x="138.8" y="113.7">GND</text>
<text x="141.4" y="109.1">100p 47p</text>
<text x="147" y="113.7">GND</text>
<text x="151.3" y="108.6">4k7</text>
<text x="153.6" y="113.7">GND</text>
<text x="158.2" y="109.4">Q3 BF998</text>
<text x="166.1" y="110.7" transform="rotate(-90 166.1 110.7)">1</text>
<text x="166.9" y="109">s,b</text>
<text x="174.6" y="111.3">GND</text>
<text x="179.8" y="113.7">4</text>
<text x="179.8" y="110.4">3</text>
<text x="183.7" y="109.3" transform="rotate(90 183.7 109.3)">GND</text>
<text x="196.9" y="113.7">5</text>
<text x="196.9" y="110.4">6</text>
<text x="203.6" y="108.6">47p</text>
<text x="204.3" y="113.5">Y4</text>
<text x="255.3" y="112.1">Power/Output</text>
<text x="257.8" y="109.6">5</text>
<text x="51.9" y="117">GNDGND</text>
<text x="52.9" y="115.7" transform="rotate(-90 52.9 115.7)">1</text>
<text x="74.7" y="117.6">0.1u</text>
<text x="75.1" y="114.5">C9</text>
<text x="82.2" y="117">100k</text>
<text x="82.4" y="115.4">R17</text>
<text x="88" y="117.3">BF998</text>
<text x="89.5" y="119.6">C30</text>
<text x="93.9" y="119" transform="rotate(-90 93.9 119)">1</text>
<text x="94.7" y="117.1">s,b</text>
<text x="95.8" y="119.5">R27</text>
<text x="97.8" y="117">GND</text>
<text x="105.8" y="117">SA612</text>
<text x="108.7" y="119.8" transform="rotate(-90 108.7 119.8)">1</text>
<text x="127.5" y="119.6">C19</text>
<text x="131.1" y="119.6">0.1u</text>
<text x="161.5" y="114.5">R26</text>
<text x="162" y="118">330R</text>
<text x="168.2" y="118">0.1u</text>
<text x="168.5" y="114.5">C16</text>
<text x="175.1" y="116.2">GND</text>
<text x="183" y="117">SA612</text>
<text x="186.3" y="119.6">C39</text>
<text x="203.5" y="119.9">C42</text>
<text x="204.3" y="115.2">8 MHz</text>
<text x="76.5" y="121.9">GNDGND</text>
<text x="82.7" y="121.1">GND</text>
<text x="89.5" y="122.6">0.1u</text>
<text x="95.8" y="124.4">R6</text>
<text x="96.3" y="122.9">330R</text>
<text x="105.8" y="124.4">TP3</text>
<text x="110.3" y="124.4">C</text>
<text x="116.5" y="123.4">R9</text>
<text x="116.5" y="125">16k</text>
<text x="135.7" y="121.1">GND</text>
<text x="186.7" y="123.1">22n</text>
<text x="203.6" y="122.2">33p</text>
<text x="217.4" y="121.2">C43</text>
<text x="217.4" y="124.2">4u7</text>
<text x="225.5" y="121.1">R19</text>
<text x="225.5" y="124.4">1k2</text>
<text x="250.9" y="123.5">C45</text>
<text x="250.9" y="125.2">47u</text>
<text x="26.6" y="127.5">B</text>
<text x="63" y="128.3">D1</text>
<text x="73.2" y="130.1">1</text>
<text x="76.3" y="128.5">U4</text>
<text x="77.3" y="130.9">In</text>
<text x="85.3" y="131.7">5</text>
<text x="90.6" y="131.3" transform="rotate(-90 90.6 131.3)">3</text>
<text x="95.8" y="127.5">100k</text>
<text x="114.2" y="130.1">GND</text>
<text x="124.4" y="131.1">R24</text>
<text x="129.3" y="131.3">R23</text>
<text x="133.7" y="131.9">25MHz</text>
<text x="142.1" y="128.5">VDD</text>
<text x="144.6" y="130.8">C46 0.1u</text>
<text x="158.5" y="128.5">VDD</text>
<text x="161.5" y="130.8">C12</text>
<text x="173.4" y="130.9">C26</text>
<text x="198.2" y="130.9">C40</text>
<text x="201.2" y="126.8">GND</text>
<text x="201.8" y="130.9">10n</text>
<text x="214.3" y="126.8">1</text>
<text x="214.3" y="128.5">2</text>
<text x="214.3" y="130.1">3</text>
<text x="214.3" y="131.7">4</text>
<text x="218.4" y="127.6">Gain</text>
<text x="218.4" y="129.3">In+</text>
<text x="218.4" y="130.9">In-</text>
<text x="223.8" y="129.3">Bypass</text>
<text x="225.1" y="127.6">Gain</text>
<text x="226.3" y="130.9">Vs</text>
<text x="231.4" y="131.7">5</text>
<text x="231.4" y="130.1">6</text>
<text x="231.4" y="128.5">7</text>
<text x="231.4" y="126.8">8</text>
<text x="234" y="131.7">1</text>
<text x="237.1" y="130.4">L4</text>
<text x="244.5" y="131.7">2</text>
<text x="245.2" y="130.9">R30</text>
<text x="269.5" y="127.5">B</text>
<text x="61.4" y="133.2">BBY40</text>
<text x="64.6" y="136.7">10u</text>
<text x="64.8" y="134.9">C36</text>
<text x="71.5" y="136.7">GND</text>
<text x="73.2" y="133.4">2</text>
<text x="73.2" y="136.7">3</text>
<text x="77.3" y="134.2">GND</text>
<text x="77.3" y="137.5">ON/OFF</text>
<text x="79.8" y="132.6">Out</text>
<text x="79.9" y="135.8">NC</text>
<text x="85.3" y="135">4</text>
<text x="87.1" y="134.9">C37</text>
<text x="87.1" y="136.5">10u</text>
<text x="92.2" y="133.9">PT2</text>
<text x="95.2" y="135">2</text>
<text x="105.8" y="136.7">U5</text>
<text x="124.4" y="136.5" transform="rotate(-90 124.4 136.5)">4k7</text>
<text x="129.3" y="136.5" transform="rotate(-90 129.3 136.5)">4k7</text>
<text x="132.2" y="136.7">4</text>
<text x="137" y="134.9">Y5</text>
<text x="137.8" y="136.7">2</text>
<text x="142.1" y="136.7">1</text>
<text x="145.2" y="135">U6</text>
<text x="146.2" y="137.5">VDD</text>
<text x="150.5" y="137.5">CLK0</text>
<text x="152.1" y="132.6">GND</text>
<text x="157.5" y="136.7">10</text>
<text x="161.5" y="134.4">0.1u</text>
<text x="164.9" y="135.8">L3</text>
<text x="168.5" y="132.6">GND</text>
<text x="173.1" y="134.1">100p</text>
<text x="212.7" y="135">GND</text>
<text x="217.4" y="135">U7</text>
<text x="218.4" y="132.6">GND</text>
<text x="224" y="135">LM386</text>
<text x="225.1" y="132.6">Vout</text>
<text x="234.5" y="134.5">C32</text>
<text x="234.5" y="137.2">0.1u</text>
<text x="238.8" y="133.4">4,7mH</text>
<text x="245.2" y="134.2">47R</text>
<text x="250.9" y="136.4">C44</text>
<text x="66.6" y="140">GND</text>
<text x="71.2" y="140.8">R29</text>
<text x="76.3" y="140">LP2980</text>
<text x="84.7" y="141.6">GND</text>
<text x="89.6" y="141.6">GND</text>
<text x="90.6" y="140.3" transform="rotate(-90 90.6 140.3)">1</text>
<text x="91.9" y="138.8">10k</text>
<text x="96.8" y="138.1">R22</text>
<text x="96.8" y="139.8">360k</text>
<text x="102.7" y="138.3">1</text>
<text x="102.7" y="140">2</text>
<text x="102.7" y="141.6">3</text>
<text x="102.7" y="143.3">4</text>
<text x="106.8" y="139.1">PB5</text>
<text x="106.8" y="140.8">PB3</text>
<text x="106.8" y="142.4">PB4</text>
<text x="111.8" y="139.1">VCC</text>
<text x="112.2" y="142.4">PB1</text>
<text x="112.2" y="140.8">PB2</text>
<text x="118.2" y="138.3">8</text>
<text x="118.2" y="143.3">5</text>
<text x="118.2" y="141.6">6</text>
<text x="118.2" y="140">7</text>
<text x="130.6" y="140">GND</text>
<text x="137.2" y="140">GND</text>
<text x="142.1" y="138.3">2</text>
<text x="142.1" y="140">3</text>
<text x="142.1" y="141.6">4</text>
<text x="142.1" y="143.3">5</text>
<text x="146.2" y="139.1">XA</text>
<text x="146.2" y="140.8">XB</text>
<text x="146.2" y="142.4">SCL</text>
<text x="150.3" y="142.4">VDD0</text>
<text x="150.5" y="139.1">CLK1</text>
<text x="151" y="140.8">GND</text>
<text x="157.5" y="140">8</text>
<text x="157.5" y="143.3">6</text>
<text x="157.5" y="141.6">7</text>
<text x="157.5" y="138.3">9</text>
<text x="164.3" y="142.1">1n5</text>
<text x="164.4" y="140.3">C38</text>
<text x="164.9" y="138.3">1u5</text>
<text x="167.6" y="141.4">47R</text>
<text x="168" y="140">R14</text>
<text x="173.4" y="139.3">C20</text>
<text x="173.9" y="142.1">1n5</text>
<text x="199.7" y="139">C41</text>
<text x="199.9" y="142.7">10n</text>
<text x="234.7" y="141.4">R28</text>
<text x="234.7" y="143.1">10</text>
<text x="248.8" y="143.3">GND</text>
<text x="251.1" y="138.5">4u7</text>
<text x="71.7" y="144.2">47k</text>
<text x="84" y="145.2">C47</text>
<text x="84" y="147">0.1u</text>
<text x="92.1" y="146.7">150k</text>
<text x="92.4" y="144.9">R21</text>
<text x="98" y="144.6">C10</text>
<text x="98" y="147">0.1u</text>
<text x="105.8" y="146.5">TINY85-20PU</text>
<text x="106.8" y="144.1">GND</text>
<text x="112.2" y="144.1">PB0</text>
<text x="117.8" y="145.5">C11 0.1u</text>
<text x="145.2" y="146.5">Si5351A</text>
<text x="146.2" y="144.1">SDA</text>
<text x="150.5" y="144.1">CLK2</text>
<text x="232.4" y="148.2">GND</text>
<text x="86.3" y="151.4">GND</text>
<text x="99.4" y="151.4">GND</text>
<text x="26.6" y="166.4">A</text>
<text x="269.5" y="166.4">A</text>
<text x="211.7" y="169.5">Title</text>
<text x="228.9" y="171.1">Digital ARDF 80m Rx</text>
<text x="211.7" y="174.4">Size</text>
<text x="211.7" y="179.3">Date:</text>
<text x="212.5" y="176.9">B</text>
<text x="219.1" y="179.3">27-Nov-2019</text>
<text x="219.9" y="174.4">Number</text>
<text x="233.8" y="176.1">HG0HK</text>
<text x="244.5" y="179.3">Sheet</text>
<text x="249.2" y="179.3">of</text>
<text x="252.7" y="174.4">Revision</text>
<text x="258.4" y="176.1">HG0HK</text>
<text x="45.6" y="183.4">1</text>
<text x="86.7" y="183.4">2</text>
<text x="127.7" y="183.4">3</text>
<text x="168.7" y="183.4">4</text>
<text x="209.7" y="183.4">5</text>
<text x="211.7" y="181">File:</text>
<text x="219.1" y="181">C:\Bandi_2019\PROTEL Bandi 2019_11\80m Receiver.ddb</text>
<text x="244.5" y="181">Drawn By: Andras Paal</text>
<text x="250.7" y="183.4">6</text>
</g>
<g font-size="1.2">
<text x="68.4" y="101.3">To rotary switch</text>
<text x="105.7" y="125.6">To rotary switch</text>
</g>
</svg>
